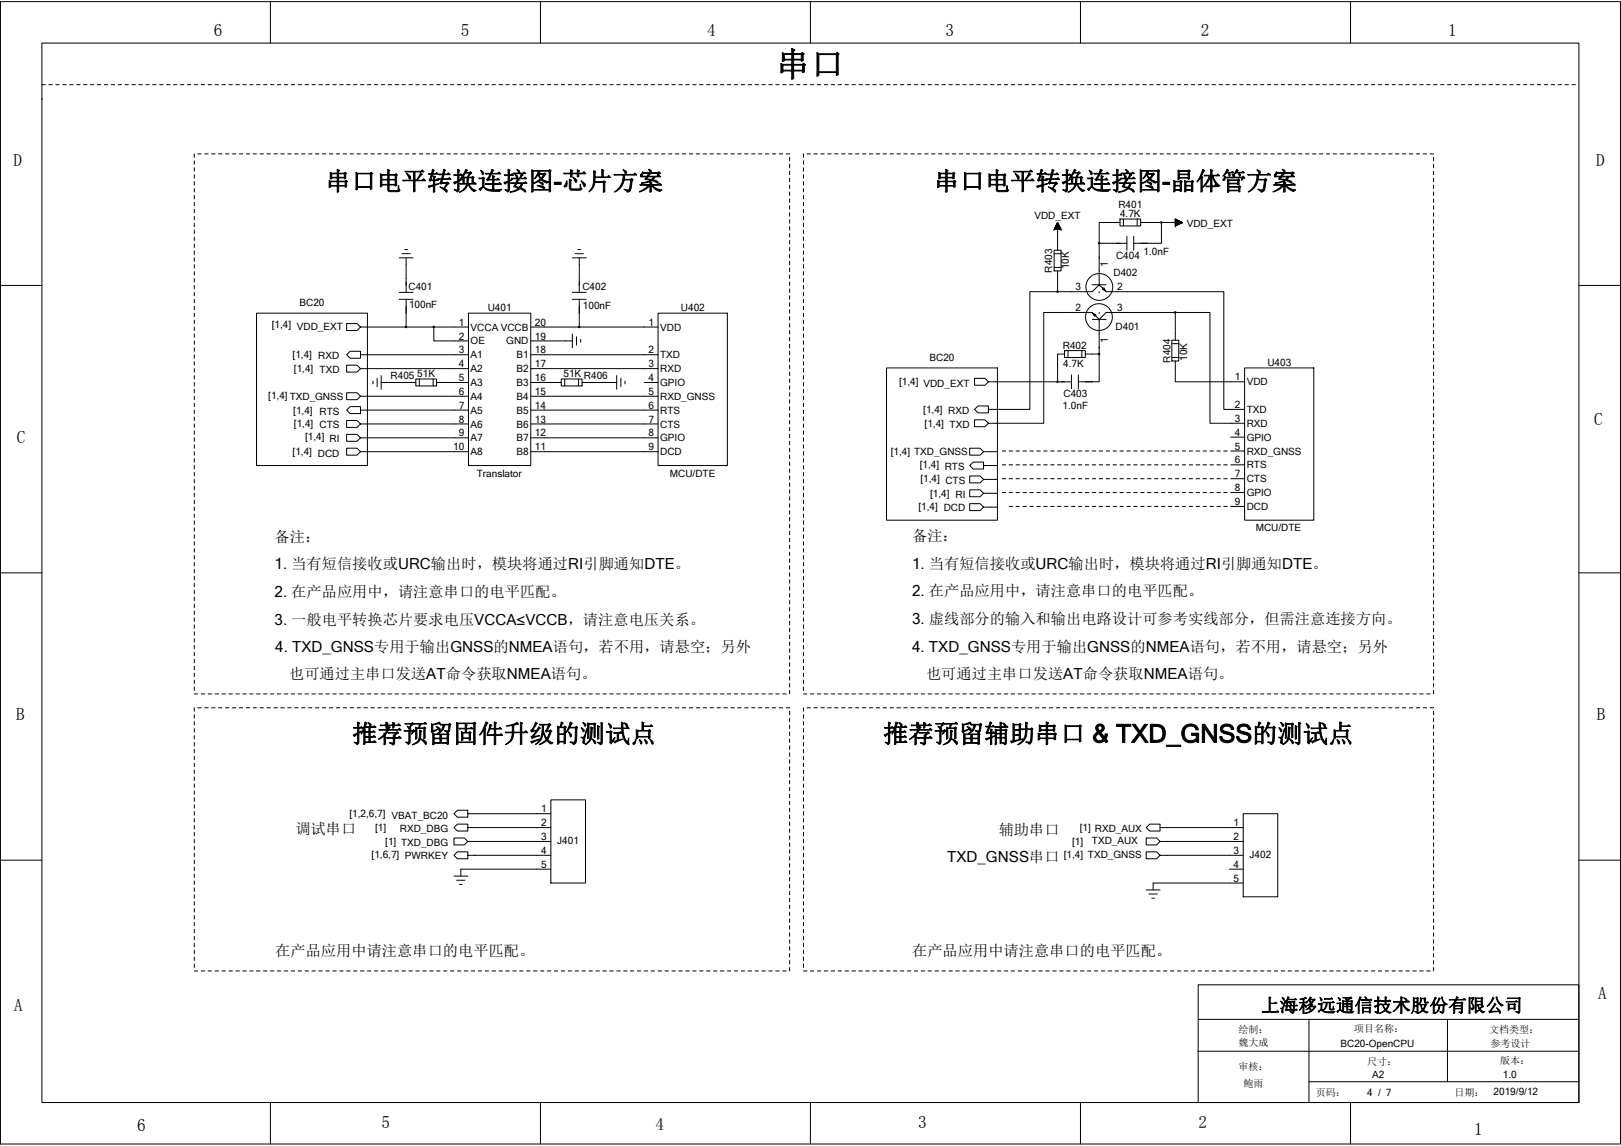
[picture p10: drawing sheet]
<svg xmlns="http://www.w3.org/2000/svg" width="297mm" height="210mm" viewBox="0 0 297 210" stroke-linecap="round" stroke-linejoin="round" font-family="sans-serif">
<g fill="none" stroke="#000" stroke-width=".18">
<path d="M.1 .3h296.8v209.3h-296.8zM7.7 7.9h281.6v194.1h-281.6zM7.7 18.1h.1M7.7 15.5h.6M9 15.5h.6M10.2 15.5h.7M11.5 15.5h.6M12.8 15.5h.6M14 15.5h.7M15.3 15.5h.6M16.6 15.5h.6M17.8 15.5h.7"/>
<path d="M19.1 15.5h.6M20.4 15.5h.6M21.7 15.5h.6M22.9 15.5h.6M24.2 15.5h.6M25.4 15.5h.7M26.7 15.5h.6M28 15.5h.6M29.2 15.5h.7M30.5 15.5h.7M31.8 15.5h.6M33.1 15.5h.6"/>
<path d="M34.3 15.5h.7M35.6 15.5h.6M36.9 15.5h.6M38.1 15.5h.7M39.4 15.5h.6M40.7 15.5h.6M41.9 15.5h.7M43.2 15.5h.7M44.5 15.5h.6M45.8 15.5h.6M47 15.5h.6M48.3 15.5h.6"/>
<path d="M49.5 .3v7.6M49.5 15.5h.7M50.8 15.5h.7M52.1 15.5h.6M53.4 15.5h.6M54.6 15.5h.7M55.9 15.5h.6M57.2 15.5h.6M58.4 15.5h.7M59.7 15.5h.6M61 15.5h.6M62.2 15.5h.7"/>
<path d="M63.5 15.5h.7M64.8 15.5h.6M66.1 15.5h.6M67.3 15.5h.7M68.6 15.5h.6M69.8 15.5h.7M71.1 15.5h.7M72.4 15.5h.6M73.7 15.5h.6M74.9 15.5h.7M76.2 15.5h.6M77.5 15.5h.6"/>
<path d="M78.7 15.5h.7M80 15.5h.6M81.3 15.5h.6M82.5 15.5h.7M83.8 15.5h.7M85.1 15.5h.6M86.4 15.5h.6M87.6 15.5h.7M88.9 15.5h.6M90.2 15.5h.6M91.4 15.5h.7M92.7 15.5h.6"/>
<path d="M94 15.5h.6M95.2 15.5h.7M96.5 15.5h.6M97.8 15.5h.6M99 .3v7.6M99 15.5h.7M100.3 15.5h.6M101.6 15.5h.6M102.8 15.5h.7M104.1 15.5h.7M105.4 15.5h.6M106.7 15.5h.6"/>
<path d="M107.9 15.5h.7M109.2 15.5h.6M110.5 15.5h.6M111.7 15.5h.7M113 15.5h.6M114.3 15.5h.6M115.5 15.5h.6M116.8 15.5h.6M118 15.5h.7M119.3 15.5h.6M120.6 15.5h.6M121.9 15.5h.6"/>
<path d="M123.1 15.5h.7M124.4 15.5h.6M125.7 15.5h.6M126.9 15.5h.7M128.2 15.5h.6M129.5 15.5h.6M130.7 15.5h.7M132 15.5h.6M133.3 15.5h.6M134.6 15.5h.6M135.8 15.5h.7M137.1 15.5h.6"/>
<path d="M138.4 15.5h.6M139.6 15.5h.6M140.9 15.5h.6M142.2 15.5h.6M143.4 15.5h.7M144.7 15.5h.6M146 15.5h.6M147.2 15.5h.7M148.5 .3v7.6M148.5 15.5h.6M149.8 15.5h.6M151 15.5h.7"/>
<path d="M152.3 15.5h.6M153.6 15.5h.6M154.9 15.5h.6M156.1 15.5h.7M157.4 15.5h.6M158.7 15.5h.6M159.9 15.5h.7M161.2 15.5h.6M162.5 15.5h.6M163.7 15.5h.7M165 15.5h.6M166.3 15.5h.6"/>
<path d="M167.5 15.5h.7M168.8 15.5h.6M170.1 15.5h.6M171.3 15.5h.7M172.6 15.5h.6M173.9 15.5h.6M175.2 15.5h.6M176.4 15.5h.7M177.7 15.5h.6M179 15.5h.6M180.2 15.5h.7M181.5 15.5h.6"/>
<path d="M182.8 15.5h.6M184 15.5h.7M185.3 15.5h.6M186.6 15.5h.6M187.8 15.5h.7M189.1 15.5h.6M190.4 15.5h.6M191.6 15.5h.7M192.9 15.5h.6M194.2 15.5h.6M195.4 15.5h.7M196.7 15.5h.7"/>
<path d="M198 .3v7.6M198 15.5h.6M199.3 15.5h.6M200.5 15.5h.7M201.8 15.5h.6M203.1 15.5h.6M204.3 15.5h.7M205.6 15.5h.6M206.9 15.5h.6M208.1 15.5h.7M209.4 15.5h.6M210.7 15.5h.6"/>
<path d="M211.9 15.5h.7M213.2 15.5h.6M214.5 15.5h.6M215.7 15.5h.7M217 15.5h.7M218.3 15.5h.6M219.6 15.5h.6M220.8 15.5h.7M222.1 15.5h.6M223.4 15.5h.6M224.6 15.5h.7M225.9 15.5h.6"/>
<path d="M227.2 15.5h.6M228.4 15.5h.7M229.7 15.5h.7M231 15.5h.6M232.2 15.5h.7M233.5 15.5h.6M234.8 15.5h.6M236 15.5h.7M237.3 15.5h.7M238.6 15.5h.6M239.9 15.5h.6M241.1 15.5h.7"/>
<path d="M242.4 15.5h.6M243.7 15.5h.6M244.9 15.5h.7M246.2 15.5h.6M247.5 .3v7.6M247.5 15.5h.6M248.7 15.5h.7M250 15.5h.7M251.3 15.5h.6M252.6 15.5h.6M253.8 15.5h.6M255.1 15.5h.6"/>
<path d="M256.3 15.5h.7M257.6 15.5h.7M258.9 15.5h.6M260.2 15.5h.6M261.4 15.5h.7M262.7 15.5h.6M264 15.5h.6M265.2 15.5h.7M266.5 15.5h.6M267.8 15.5h.6M269 15.5h.7M270.3 15.5h.7"/>
<path d="M271.6 15.5h.6M272.9 15.5h.6M274.1 15.5h.7M275.4 15.5h.6M276.7 15.5h.6M277.9 15.5h.6M279.2 15.5h.6M280.4 15.5h.7M281.7 15.5h.6M283 15.5h.6M284.2 15.5h.7M285.5 15.5h.6"/>
<path d="M286.8 15.5h.6M288.1 15.5h.6M35.6 28.2v.6M35.6 29.5v.6M35.6 30.7v.7M35.6 32v.6M35.6 33.3v.6M35.6 34.5v.7M35.6 35.8v.6M35.6 37.1v.6M35.6 38.4v.6M35.6 39.6v.7"/>
<path d="M36.2 28.2h.7M37.5 28.2h.6M38.8 28.2h.6M40 28.2h.7M41.3 28.2h.6M42.6 28.2h.6M43.9 28.2h.6M45.1 28.2h.7M46.4 28.2h.6M47.6 28.2h.7M48.9 28.2h.6M50.2 28.2h.6"/>
<path d="M51.5 28.2h.6M52.7 28.2h.7M54 28.2h.6M55.3 28.2h.6M56.5 28.2h.7M57.8 28.2h.6M59.1 28.2h.6M60.3 28.2h.7M61.6 28.2h.6M62.9 28.2h.6M64.2 28.2h.6M65.4 28.2h.7"/>
<path d="M66.7 28.2h.6M68 28.2h.6M69.2 28.2h.6M70.5 28.2h.6M71.8 28.2h.6M73 28.2h.7M74.3 28.2h.6M75.6 28.2h.6M76.8 28.2h.7M78.1 28.2h.6M79.4 28.2h.6M80.6 28.2h.7"/>
<path d="M81.9 28.2h.6M83.2 28.2h.6M84.5 28.2h.6M85.7 28.2h.7M87 28.2h.6M88.3 28.2h.6M89.5 28.2h.7M90.8 28.2h.6M92.1 28.2h.6M93.3 28.2h.7M94.6 28.2h.6M95.9 28.2h.6"/>
<path d="M97.1 28.2h.7M98.4 28.2h.6M99.7 28.2h.6M100.9 28.2h.7M102.2 28.2h.6M103.5 28.2h.6M104.8 28.2h.6M106 28.2h.7M107.3 28.2h.6M108.6 28.2h.6M109.8 28.2h.7M111.1 28.2h.6"/>
<path d="M112.4 28.2h.6M113.6 28.2h.7M114.9 28.2h.6M116.1 28.2h.7M117.4 28.2h.6M118.7 28.2h.6M119.9 28.2h.7M121.2 28.2h.7M122.5 28.2h.6M123.8 28.2h.6M125 28.2h.7M126.3 28.2h.6"/>
<path d="M127.6 28.2h.6M128.8 28.2h.7M130.1 28.2h.6M131.4 28.2h.6M132.6 28.2h.7M133.9 28.2h.7M135.2 28.2h.6M136.5 28.2h.6M137.7 28.2h.7M139 28.2h.6M140.2 28.2h.7M141.5 28.2h.7"/>
<path d="M142.8 28.2h.6M144.1 28.2h.6M144.7 28.8v.7M144.7 30.1v.6M144.7 31.4v.6M144.7 32.6v.7M144.7 33.9v.6M144.7 35.2v.6M144.7 36.4v.7M144.7 37.7v.7M144.7 39v.6M147.2 28.2v.6"/>
<path d="M147.2 29.5v.6M147.2 30.7v.7M147.2 32v.6M147.2 33.3v.6M147.2 34.5v.7M147.2 35.8v.6M147.2 37.1v.6M147.2 38.4v.6M147.2 39.6v.7M147.9 28.2h.6M149.1 28.2h.7M150.4 28.2h.6"/>
<path d="M151.7 28.2h.6M152.9 28.2h.7M154.2 28.2h.7M155.5 28.2h.6M156.8 28.2h.6M158 28.2h.7M159.3 28.2h.6M160.6 28.2h.6M161.8 28.2h.7M163.1 28.2h.6M164.4 28.2h.6M165.6 28.2h.7"/>
<path d="M166.9 28.2h.6M168.2 28.2h.6M169.4 28.2h.7M170.7 28.2h.6M172 28.2h.6M173.2 28.2h.7M174.5 28.2h.7M175.8 28.2h.6M177.1 28.2h.6M178.3 28.2h.7M179.6 28.2h.6M180.9 28.2h.6"/>
<path d="M182.1 28.2h.7M183.4 28.2h.6M184.7 28.2h.6M185.9 28.2h.7M187.2 28.2h.6M188.5 28.2h.6M189.7 28.2h.7M191 28.2h.6M192.3 28.2h.6M193.5 28.2h.7M194.8 28.2h.6M196.1 28.2h.6"/>
<path d="M197.4 28.2h.6M198.6 28.2h.7M199.9 28.2h.6M201.2 28.2h.6M202.4 28.2h.7M203.7 28.2h.6M205 28.2h.6M206.2 28.2h.7M207.5 28.2h.6M208.8 28.2h.6M210 28.2h.7M211.3 28.2h.6"/>
<path d="M212.6 28.2h.6M213.8 28.2h.7M215.1 28.2h.6M216.4 28.2h.6M217.7 28.2h.6M218.9 28.2h.7M220.2 28.2h.6M221.5 28.2h.6M222.7 28.2h.7M224 28.2h.6M225.3 28.2h.6M226.5 28.2h.7"/>
<path d="M227.8 28.2h.6M229.1 28.2h.6M230.4 28.2h.6M231.6 28.2h.6M232.9 28.2h.6M234.1 28.2h.7M235.4 28.2h.6M236.7 28.2h.6M238 28.2h.6M239.2 28.2h.7M240.5 28.2h.6M241.8 28.2h.6"/>
<path d="M243 28.2h.7M244.3 28.2h.6M245.6 28.2h.6M246.8 28.2h.7M248.1 28.2h.6M249.4 28.2h.6M250.7 28.2h.6M251.9 28.2h.7M253.2 28.2h.6M254.4 28.2h.7M255.7 28.2h.6M257 28.2h.6"/>
<path d="M258.3 28.2h.6M259.5 28.2h.7M260.8 28.2h.6M262.1 28.2h.6M262.7 28.8v.7M262.7 30.1v.6M262.7 31.4v.6M262.7 32.6v.7M262.7 33.9v.6M262.7 35.2v.6M262.7 36.4v.7M262.7 37.7v.7"/>
<path d="M262.7 39v.6M.1 52.3h7.6M35.6 40.9v.6M35.6 42.2v.6M35.6 43.4v.7M35.6 44.7v.6M35.6 46v.6M35.6 47.2v.7M35.6 48.5v.6M35.6 49.8v.6M35.6 51v.7M35.6 52.3v.6"/>
<path d="M35.6 53.6v.6M35.6 54.8v.7M35.6 56.1v.6M35.6 57.4v.6M35.6 58.7v.6M35.6 59.9v.7M47 57.4h20.3v27.9h-20.3zM73.1 47.2h2.6M73.1 53.6h2.6M73.1 54.8h2.6M73.7 46.5h1.5M74.2 45.7h.5"/>
<path d="M74.4 59.9h5.1v2.6h6.3M74.4 47.2v6.4M74.4 54.8v5.1h-8.3l-.7 .7h-1.9v-1.3h1.9l.7 .6M85.8 57.4h11.5v27.9h-11.5zM85.8 59.9h-6.3M104.9 47.2h2.5M104.9 53.6h2.5M104.9 54.8h2.5M105.4 46.5h1.5M105.9 45.7h.5M106.1 54.8v5.1h-8.8M106.1 47.2v6.4"/>
<path d="M120.6 59.9h-14.5M120.6 57.4h12.7v27.9h-12.7zM144.7 40.3v.6M144.7 41.5v.7M144.7 42.8v.6M144.7 44.1v.6M144.7 45.3v.7M144.7 46.6v.6M144.7 47.9v.6M144.7 49.1v.7M144.7 50.4v.6M144.7 51.7v.6"/>
<path d="M144.7 52.9v.7M144.7 54.2v.6M144.7 55.5v.6M144.7 56.7v.7M144.7 58v.7M144.7 59.3v.6M147.2 40.9v.6M147.2 42.2v.6M147.2 43.4v.7M147.2 44.7v.6M147.2 46v.6M147.2 47.2v.7"/>
<path d="M147.2 48.5v.6M147.2 49.8v.6M147.2 51v.7M147.2 52.3v.6M147.2 53.6v.6M147.2 54.8v.7M147.2 56.1v.6M147.2 57.4v.6M147.2 58.7v.6M147.2 59.9v.7M193.2 42h.1M193.2 45.8h1.2v3.8h-1.2z"/>
<path d="M193.2 49h1.2M193.2 46.5h1.2M193.2 42h1.2M193.2 41.9v.1M193.2 41.9h1.1M193.3 41.9h1M193.3 41.8h1M193.4 41.6v.4M193.4 41.7h.8v.3M193.4 41.6h.8M193.4 41.5v.5M193.4 41.6h.8v.4"/>
<path d="M193.4 41.5h.8M193.5 41.4v.6M193.5 41.4h.6M193.5 41.3v.7M193.5 41.3h.6M193.6 41.2v.8M193.6 41.2h.4M193.6 41.1v.9M193.6 41.1h.4v.9M193.7 41.1h.2M193.7 42v-1h.2v1M193.7 41h.2"/>
<path d="M193.7 40.9v1.1M193.7 40.9h.2M193.8 40.9h.1M193.8 40.8v1.2M193.8 40.8h.1M193.8 40.8l.6 1.2h-1.2l.6-1.2v5M193.8 53.4h-5.1v21.6h-7.6v-.6h-1.9l-.6 .6 .6 .6h1.9v-.6M193.8 49.6v3.8M193.9 40.9v1.1M194 41.2v.8M194.1 41.3v.7M194.1 41.4v.6"/>
<path d="M194.3 41.7h-1v.3M194.3 41.7v.3M194.3 41.8h-1v.2M194.3 41.8v.2M194.4 41.9v.1M194.4 42h.1M198.9 57.3h.1M200.1 53.4h-6.3M200.1 58.5h2.6M200.1 52.2h2.6M200.2 57.3l.6 .4-.2 .3zM201.4 58.5l-1.3-1.2h-8.8v20.3h-10.2l-.6 .6h-1.9v-1.3h1.9l.6 .7"/>
<path d="M201.4 58.5h.1M201.4 57.3h.1M201.4 52.2h.1M201.4 47.1h.1M201.4 53.4h.1M201.4 44.6v7.6M201.4 52.2l-1.3 1.2M201.4 52.2l1.3 1.2h21.6v21.6h3.8M201.4 58.5v6.4M202.3 52.7l.3 .7-.6-.4zM202.7 57.3l-1.3 1.2M202.7 57.3h12.7"/>
<path d="M204 53.4h.1M204 45.8h.1M205.2 40.1h3.8v1.3h-3.8zM205.2 40.8h-3.8v3.8h5.1M205.9 40.1v1.3M206.5 43.3v2.5M207.7 43.3v2.5M208.4 40.1v1.3M209 40.8h3.8v3.8h-5.1M212.8 40.8h3.8l-1.2 .6v-1.3l1.2 .7h-1.2M215.4 41.4h.1M215.4 40.1h.1"/>
<path d="M215.4 40.3h.3l.1 .9h-.4M215.4 41.1h.6M215.4 41h.7M215.4 41h.8M215.4 40.9h.9M215.4 40.9h1M215.4 40.9h1.1M215.4 40.7h1.2M215.4 40.7h1.1M215.4 40.6h1v.3M215.4 40.6h.9v.3M215.4 40.5h.8v.5"/>
<path d="M215.4 40.5h.7l-.1 .5M215.4 40.4h.6v.7M215.4 40.4h.5v.7M215.4 40.3h.3M215.4 40.2h.2l-.1 1.1M215.4 40.2h.1M215.4 40.2v1.2M215.5 40.2v1.1M215.6 40.3v1M215.7 40.3v.9M215.7 41.3h-.3M215.9 40.4v.7h-.5"/>
<path d="M215.9 40.4v.7M216.1 40.5v.5M216.2 40.5v.5M216.3 40.6v.3M216.4 40.7v.2M216.5 40.7v.1M216.6 40.7v.1M216.6 40.8h.1M262.7 40.3v.6M262.7 41.5v.7M262.7 42.8v.6M262.7 44.1v.6"/>
<path d="M262.7 45.3v.7M262.7 46.6v.6M262.7 47.9v.6M262.7 49.1v.7M262.7 50.4v.6M262.7 51.7v.6M262.7 52.9v.7M262.7 54.2v.6M262.7 55.5v.6M262.7 56.7v.7M262.7 58v.7M262.7 59.3v.6"/>
<path d="M289.3 52.3h7.6M35.6 61.2v.6M35.6 62.5v.6M35.6 63.7v.7M35.6 65v.6M35.6 66.3v.6M35.6 67.5v.7M35.6 68.8v.6M35.6 70.1v.6M35.6 71.3v.7M35.6 72.6v.6M35.6 73.9v.6"/>
<path d="M35.6 75.1v.7M35.6 76.4v.6M35.6 77.7v.6M35.6 79v.6M66.1 72.6l-.7-.6h-1.9v1.2h1.9l.7-.6h19.7M66.1 65v.6h-1.9l-.7-.6 .7-.6h1.9v.6h19.7M66.1 67.5l-.7-.6h-1.9v1.3h1.9l.7-.7h19.7M68.3 69.8v.5M69.1 69.3v1.5M69.8 68.8v2.5M69.8 70.1h6.4M76.2 69.4h3.8v1.3h-3.8z"/>
<path d="M76.8 69.4v1.3M79.4 69.4v1.3M85.8 75.1h-19.7v-.6h-1.9l-.7 .6 .7 .7h1.9v-.7M85.8 77.7h-19.7l-.7 .6h-1.9v-1.3h1.9l.7 .7M85.8 70.1h-5.8M97.3 62.5h7.6M97.3 65h23.3M97.3 67.5h23.3M97.3 70.1h5.5M97.3 72.6h23.3M97.3 75.1h23.3M97.3 77.7h23.3"/>
<path d="M102.8 69.4h3.9v1.3h-3.9zM103.5 69.4v1.3M104.9 61.2v2.5M105.6 61.7v1.5M106 69.4v1.3M106.4 62.2v.5M113 70.1h-6.3M113 68.8v2.5M113.8 69.3v1.5M114.5 69.8v.5M118 70.1h2.6M144.7 60.6v.6"/>
<path d="M144.7 61.8v.7M144.7 63.1v.6M144.7 64.4v.6M144.7 65.6v.7M144.7 66.9v.6M144.7 68.2v.6M144.7 69.4v.7M144.7 70.7v.6M144.7 72v.6M144.7 73.2v.7M144.7 74.5v.6M144.7 75.8v.6"/>
<path d="M144.7 77v.7M144.7 78.3v.7M144.7 79.6v.6M147.2 61.2v.6M147.2 62.5v.6M147.2 63.7v.7M147.2 65v.6M147.2 66.3v.6M147.2 67.5v.7M147.2 68.8v.6M147.2 70.1v.6M147.2 71.3v.7"/>
<path d="M147.2 72.6v.6M147.2 73.9v.6M147.2 75.1v.7M147.2 76.4v.6M147.2 77.7v.6M147.2 79v.6M162.5 67.4h20.3v27.9h-20.3zM193.8 70h.1M195.1 64.2h3.8v1.3h-3.8zM195.1 64.9h-1.3v5.1M195.7 64.2v1.3M196.3 70h-15.2l-.6 .6h-1.9v-1.3h1.9l.6 .7"/>
<path d="M196.3 68.7v2.5M197.6 68.7v2.5M198.2 64.2v1.3M198.9 64.9h.1M198.9 64.9h2.5M201.4 63.6h.1M201.4 64.9v5.1h-3.8M214.7 62.3h1.3v3.8h-1.3zM214.7 65.5h1.3M214.7 63h1.3M215.4 62.3v-5h6.3v20.3h6.4M215.4 66.1v3.9h12.7"/>
<path d="M228.1 67.4h12.6v27.9h-12.6zM262.7 60.6v.6M262.7 61.8v.7M262.7 63.1v.6M262.7 64.4v.6M262.7 65.6v.7M262.7 66.9v.6M262.7 68.2v.6M262.7 69.4v.7M262.7 70.7v.6M262.7 72v.6M262.7 73.2v.7"/>
<path d="M262.7 74.5v.6M262.7 75.8v.6M262.7 77v.7M262.7 78.3v.7M262.7 79.6v.6M35.6 80.2v.7M35.6 81.5v.6M35.6 82.8v.6M35.6 84v.7M35.6 85.3v.6M35.6 86.6v.6M35.6 87.8v.7"/>
<path d="M35.6 89.1v.6M35.6 90.4v.6M35.6 91.7v.6M35.6 92.9v.7M35.6 94.2v.6M35.6 95.4v.7M35.6 96.7v.6M35.6 98v.6M35.6 99.3v.6M85.8 80.2h-19.7l-.7 .7h-1.9v-1.3h1.9l.7 .6M85.8 82.8h-19.7l-.7 .6h-1.9v-1.3h1.9l.7 .7M97.3 80.2h23.3"/>
<path d="M97.3 82.8h23.3M144.7 80.9v.6M144.7 82.1v.7M144.7 83.4v.6M144.7 84.7v.6M144.7 85.9v.7M144.7 87.2v.6M144.7 88.5v.6M144.7 89.7v.7M144.7 91v.7M144.7 92.3v.6M144.7 93.6v.6"/>
<path d="M144.7 94.8v.6M144.7 96.1v.6M144.7 97.3v.7M144.7 98.6v.7M144.7 99.9v.6M147.2 80.2v.7M147.2 81.5v.6M147.2 82.8v.6M147.2 84v.7M147.2 85.3v.6M147.2 86.6v.6M147.2 87.8v.7"/>
<path d="M147.2 89.1v.6M147.2 90.4v.6M147.2 91.7v.6M147.2 92.9v.7M147.2 94.2v.6M147.2 95.4v.7M147.2 96.7v.6M147.2 98v.6M147.2 99.3v.6M180.2 85.3v.6h-1.9l-.6-.6 .6-.6h1.9v.6h2.6M180.2 87.8l-.6-.6h-1.9v1.3h1.9l.6-.7h2.6M180.2 90.4l-.6-.7h-1.9v1.3h1.9l.6-.6h2.6"/>
<path d="M180.2 92.9l-.6-.6h-1.9v1.3h1.9l.6-.7h2.6M180.2 82.8l-.6-.7h-1.9v1.3h1.9l.6-.6h2.6M183.7 90.3h.6M183.7 87.7h.6M183.7 85.2h.6M183.7 82.6h.6M184.9 90.3h.6M184.9 87.7h.6M184.9 92.8h.6M184.9 85.2h.6M184.9 82.6h.6M186.2 90.3h.6"/>
<path d="M186.2 87.7h.6M186.2 92.8h.6M186.2 85.2h.6M186.2 82.6h.6M187.4 90.3h.7M187.4 87.7h.7M187.4 92.8h.7M187.4 85.2h.7M187.4 82.6h.7M188.7 90.3h.7M188.7 87.7h.7M188.7 92.8h.7"/>
<path d="M188.7 85.2h.7M188.7 82.6h.7M190 90.3h.6M190 87.7h.6M190 92.8h.6M190 85.2h.6M190 82.6h.6M191.3 90.3h.6M191.3 87.7h.6M191.3 92.8h.6M191.3 85.2h.6M191.3 82.6h.6"/>
<path d="M192.5 90.3h.7M192.5 87.7h.7M192.5 92.8h.7M192.5 85.2h.7M192.5 82.6h.7M193.8 90.3h.6M193.8 87.7h.6M193.8 92.8h.6M193.8 85.2h.6M193.8 82.6h.6M195.1 90.3h.6M195.1 87.7h.6"/>
<path d="M195.1 92.8h.6M195.1 85.2h.6M195.1 82.6h.6M196.3 90.3h.7M196.3 87.7h.7M196.3 92.8h.7M196.3 85.2h.7M196.3 82.6h.7M197.6 90.3h.6M197.6 87.7h.6M197.6 92.8h.6M197.6 85.2h.6"/>
<path d="M197.6 82.6h.6M198.9 90.3h.6M198.9 87.7h.6M198.9 92.8h.6M198.9 85.2h.6M198.9 82.6h.6M200.1 90.3h.7M200.1 87.7h.7M200.1 92.8h.7M200.1 85.2h.7M200.1 82.6h.7M201.4 90.3h.7"/>
<path d="M201.4 87.7h.7M201.4 92.8h.7M201.4 85.2h.7M201.4 82.6h.7M202.7 90.3h.6M202.7 87.7h.6M202.7 92.8h.6M202.7 85.2h.6M202.7 82.6h.6M204 90.3h.6M204 87.7h.6M204 92.8h.6"/>
<path d="M204 85.2h.6M204 82.6h.6M205.2 90.3h.7M205.2 87.7h.7M205.2 92.8h.7M205.2 85.2h.7M205.2 82.6h.7M206.5 90.3h.6M206.5 87.7h.6M206.5 92.8h.6M206.5 85.2h.6M206.5 82.6h.6"/>
<path d="M207.7 90.3h.7M207.7 87.7h.7M207.7 92.8h.7M207.7 85.2h.7M207.7 82.6h.7M209 90.3h.7M209 87.7h.7M209 92.8h.7M209 85.2h.7M209 82.6h.7M210.3 90.3h.6M210.3 87.7h.6"/>
<path d="M210.3 92.8h.6M210.3 85.2h.6M210.3 82.6h.6M211.6 90.3h.6M211.6 87.7h.6M211.6 92.8h.6M211.6 85.2h.6M211.6 82.6h.6M212.8 90.3h.7M212.8 87.7h.7M212.8 92.8h.7M212.8 85.2h.7"/>
<path d="M212.8 82.6h.7M214.1 90.3h.6M214.1 87.7h.6M214.1 92.8h.6M214.1 85.2h.6M214.1 82.6h.6M215.4 90.3h.6M215.4 87.7h.6M215.4 92.8h.6M215.4 85.2h.6M215.4 82.6h.6M216.6 90.3h.7"/>
<path d="M216.6 87.7h.7M216.6 92.8h.7M216.6 85.2h.7M216.6 82.6h.7M217.9 90.3h.6M217.9 87.7h.6M217.9 92.8h.6M217.9 85.2h.6M217.9 82.6h.6M219.2 90.3h.6M219.2 87.7h.6M219.2 92.8h.6"/>
<path d="M219.2 85.2h.6M219.2 82.6h.6M220.4 90.3h.7M220.4 87.7h.7M220.4 92.8h.7M220.4 85.2h.7M220.4 82.6h.7M221.7 90.3h.7M221.7 87.7h.7M221.7 92.8h.7M221.7 85.2h.7M221.7 82.6h.7"/>
<path d="M223 90.3h.6M223 87.7h.6M223 92.8h.6M223 85.2h.6M223 82.6h.6M224.3 90.3h.6M224.3 87.7h.6M224.3 92.8h.6M224.3 85.2h.6M224.3 82.6h.6M225.5 92.8h2.6M225.5 85.2h2.6"/>
<path d="M225.5 87.7h2.6M225.5 90.3h2.6M225.5 82.6h2.6M225.5 80.1h2.6M262.7 80.9v.6M262.7 82.1v.7M262.7 83.4v.6M262.7 84.7v.6M262.7 85.9v.7M262.7 87.2v.6M262.7 88.5v.6M262.7 89.7v.7"/>
<path d="M262.7 91v.7M262.7 92.3v.6M262.7 93.6v.6M262.7 94.8v.6M262.7 96.1v.6M262.7 97.3v.7M262.7 98.6v.7M262.7 99.9v.6M.1 105h7.6M35.6 100.5v.7M35.6 101.8v.6M35.6 103.1v.6"/>
<path d="M35.6 104.3v.7M35.6 105.6v.6M35.6 106.9v.6M35.6 108.1v.7M35.6 109.4v.6M35.6 110.7v.6M35.6 112v.6M35.6 113.2v.7M35.6 114.5v.6M35.6 115.8v.6M35.6 117v.6M35.6 118.3v.6"/>
<path d="M35.6 119.5v.7M144.7 101.2v.6M144.7 102.4v.7M144.7 103.7v.6M144.7 105v.6M144.7 106.2v.7M144.7 107.5v.6M144.7 108.8v.6M144.7 110v.7M144.7 111.3v.7M144.7 112.6v.6M144.7 113.9v.6"/>
<path d="M144.7 115.1v.7M144.7 116.4v.6M144.7 117.6v.7M144.7 118.9v.6M147.2 100.5v.7M147.2 101.8v.6M147.2 103.1v.6M147.2 104.3v.7M147.2 105.6v.6M147.2 106.9v.6M147.2 108.1v.7M147.2 109.4v.6"/>
<path d="M147.2 110.7v.6M147.2 112v.6M147.2 113.2v.7M147.2 114.5v.6M147.2 115.8v.6M147.2 117v.6M147.2 118.3v.6M147.2 119.5v.7M262.7 101.2v.6M262.7 102.4v.7M262.7 103.7v.6M262.7 105v.6"/>
<path d="M262.7 106.2v.7M262.7 107.5v.6M262.7 108.8v.6M262.7 110v.7M262.7 111.3v.7M262.7 112.6v.6M262.7 113.9v.6M262.7 115.1v.7M262.7 116.4v.6M262.7 117.6v.7M262.7 118.9v.6M289.3 105h7.6"/>
<path d="M35.6 129.7v.6M35.6 131v.6M35.6 132.2v.7M35.6 133.5v.6M35.6 134.8v.6M35.6 136v.7M35.6 137.3v.6M35.6 138.6v.6M35.6 139.8v.7M35.6 120.8v.6M35.6 122.1v.6M35.6 123.3v.7"/>
<path d="M35.6 124.6v.6M35.6 125.9v.6M35.6 127.1h.6M36.2 129.7h.7M36.9 127.1h.6M37.5 129.7h.6M38.1 127.1h.7M38.8 129.7h.6M39.4 127.1h.6M40 129.7h.7M40.7 127.1h.6M41.3 129.7h.6"/>
<path d="M41.9 127.1h.7M42.6 129.7h.6M43.2 127.1h.7M43.9 129.7h.6M44.5 127.1h.6M45.1 129.7h.7M45.8 127.1h.6M46.4 129.7h.6M47 127.1h.6M47.6 129.7h.7M48.3 127.1h.6M48.9 129.7h.6"/>
<path d="M49.5 127.1h.7M50.2 129.7h.6M50.8 127.1h.7M51.5 129.7h.6M52.1 127.1h.6M52.7 129.7h.7M53.4 127.1h.6M54 129.7h.6M54.6 127.1h.7M55.3 129.7h.6M55.9 127.1h.6M56.5 129.7h.7"/>
<path d="M57.2 127.1h.6M57.8 129.7h.6M58.4 127.1h.7M59.1 129.7h.6M59.7 127.1h.6M60.3 129.7h.7M61 127.1h.6M61.6 129.7h.6M62.2 127.1h.7M62.9 129.7h.6M63.5 127.1h.7M64.2 129.7h.6"/>
<path d="M64.8 127.1h.6M65.4 129.7h.7M66.1 127.1h.6M66.7 129.7h.6M67.3 127.1h.7M68 129.7h.6M68.6 127.1h.6M69.2 129.7h.6M69.8 127.1h.7M70.5 129.7h.6M71.1 127.1h.7M71.8 129.7h.6"/>
<path d="M72.4 127.1h.6M73 129.7h.7M73.7 127.1h.6M74.3 129.7h.6M74.9 127.1h.7M75.6 129.7h.6M76.2 127.1h.6M76.8 129.7h.7M77.5 127.1h.6M78.1 129.7h.6M78.7 127.1h.7M79.4 129.7h.6"/>
<path d="M80 127.1h.6M80.6 129.7h.7M81.3 127.1h.6M81.9 129.7h.6M82.5 127.1h.7M83.2 129.7h.6M83.8 127.1h.7M84.5 129.7h.6M85.1 127.1h.6M85.7 129.7h.7M86.4 127.1h.6M87 129.7h.6"/>
<path d="M87.6 127.1h.7M88.3 129.7h.6M88.9 127.1h.6M89.5 129.7h.7M90.2 127.1h.6M90.8 129.7h.6M91.4 127.1h.7M92.1 129.7h.6M92.7 127.1h.6M93.3 129.7h.7M94 127.1h.6M94.6 129.7h.6"/>
<path d="M95.2 127.1h.7M95.9 129.7h.6M96.5 127.1h.6M97.1 129.7h.7M97.8 127.1h.6M98.4 129.7h.6M99 127.1h.7M99.7 129.7h.6M100.3 127.1h.6M100.9 129.7h.7M101.6 127.1h.6M102.2 129.7h.6"/>
<path d="M102.8 127.1h.7M103.5 129.7h.6M104.1 127.1h.7M104.8 129.7h.6M105.4 127.1h.6M106 129.7h.7M106.7 127.1h.6M107.3 129.7h.6M107.9 127.1h.7M108.6 129.7h.6M109.2 127.1h.6M109.8 129.7h.7"/>
<path d="M110.5 127.1h.6M111.1 129.7h.6M111.7 127.1h.7M112.4 129.7h.6M113 127.1h.6M113.6 129.7h.7M114.3 127.1h.6M114.9 129.7h.6M115.5 127.1h.6M116.1 129.7h.7M116.8 127.1h.6M117.4 129.7h.6"/>
<path d="M118 127.1h.7M118.7 129.7h.6M119.3 127.1h.6M119.9 129.7h.7M120.6 127.1h.6M121.2 129.7h.7M121.9 127.1h.6M122.5 129.7h.6M123.1 127.1h.7M123.8 129.7h.6M124.4 127.1h.6M125 129.7h.7"/>
<path d="M125.7 127.1h.6M126.3 129.7h.6M126.9 127.1h.7M127.6 129.7h.6M128.2 127.1h.6M128.8 129.7h.7M129.5 127.1h.6M130.1 129.7h.6M130.7 127.1h.7M131.4 129.7h.6M132 127.1h.6M132.6 129.7h.7"/>
<path d="M133.3 127.1h.6M133.9 129.7h.7M134.6 127.1h.6M135.2 129.7h.6M135.8 127.1h.7M136.5 129.7h.6M137.1 127.1h.6M137.7 129.7h.7M138.4 127.1h.6M139 129.7h.6M139.6 127.1h.6M140.2 129.7h.7"/>
<path d="M140.9 127.1h.6M141.5 129.7h.7M142.2 127.1h.6M142.8 129.7h.6M143.4 127.1h.7M144.1 129.7h.6M144.7 130.3v.7M144.7 131.6v.6M144.7 132.9v.6M144.7 134.1v.7M144.7 135.4v.6M144.7 136.7v.6"/>
<path d="M144.7 137.9v.7M144.7 139.2v.6M144.7 120.2v.6M144.7 121.4v.7M144.7 122.7v.6M144.7 124v.6M144.7 125.2v.7M144.7 126.5v.6M147.2 127.1h.7M147.2 120.8v.6M147.2 122.1v.6M147.2 123.3v.7"/>
<path d="M147.2 124.6v.6M147.2 125.9v.6M147.2 129.7v.6M147.2 131v.6M147.2 132.2v.7M147.2 133.5v.6M147.2 134.8v.6M147.2 136v.7M147.2 137.3v.6M147.2 138.6v.6M147.2 139.8v.7M147.9 129.7h.6"/>
<path d="M148.5 127.1h.6M149.1 129.7h.7M149.8 127.1h.6M150.4 129.7h.6M151 127.1h.7M151.7 129.7h.6M152.3 127.1h.6M152.9 129.7h.7M153.6 127.1h.6M154.2 129.7h.7M154.9 127.1h.6M155.5 129.7h.6"/>
<path d="M156.1 127.1h.7M156.8 129.7h.6M157.4 127.1h.6M158 129.7h.7M158.7 127.1h.6M159.3 129.7h.6M159.9 127.1h.7M160.6 129.7h.6M161.2 127.1h.6M161.8 129.7h.7M162.5 127.1h.6M163.1 129.7h.6"/>
<path d="M163.7 127.1h.7M164.4 129.7h.6M165 127.1h.6M165.6 129.7h.7M166.3 127.1h.6M166.9 129.7h.6M167.5 127.1h.7M168.2 129.7h.6M168.8 127.1h.6M169.4 129.7h.7M170.1 127.1h.6M170.7 129.7h.6"/>
<path d="M171.3 127.1h.7M172 129.7h.6M172.6 127.1h.6M173.2 129.7h.7M173.9 127.1h.6M174.5 129.7h.7M175.2 127.1h.6M175.8 129.7h.6M176.4 127.1h.7M177.1 129.7h.6M177.7 127.1h.6M178.3 129.7h.7"/>
<path d="M179 127.1h.6M179.6 129.7h.6M180.2 127.1h.7M180.9 129.7h.6M181.5 127.1h.6M182.1 129.7h.7M182.8 127.1h.6M183.4 129.7h.6M184 127.1h.7M184.7 129.7h.6M185.3 127.1h.6M185.9 129.7h.7"/>
<path d="M186.6 127.1h.6M187.2 129.7h.6M187.8 127.1h.7M188.5 129.7h.6M189.1 127.1h.6M189.7 129.7h.7M190.4 127.1h.6M191 129.7h.6M191.6 127.1h.7M192.3 129.7h.6M192.9 127.1h.6M193.5 129.7h.7"/>
<path d="M194.2 127.1h.6M194.8 129.7h.7M195.4 127.1h.7M196.1 129.7h.6M196.7 127.1h.7M197.4 129.7h.6M198 127.1h.6M198.6 129.7h.7M199.3 127.1h.6M199.9 129.7h.6M200.5 127.1h.7M201.2 129.7h.6"/>
<path d="M201.8 127.1h.6M202.4 129.7h.7M203.1 127.1h.6M203.7 129.7h.6M204.3 127.1h.7M205 129.7h.6M205.6 127.1h.6M206.2 129.7h.7M206.9 127.1h.6M207.5 129.7h.6M208.1 127.1h.7M208.8 129.7h.6"/>
<path d="M209.4 127.1h.6M210 129.7h.7M210.7 127.1h.6M211.3 129.7h.6M211.9 127.1h.7M212.6 129.7h.6M213.2 127.1h.6M213.8 129.7h.7M214.5 127.1h.6M215.1 129.7h.6M215.7 127.1h.7M216.4 129.7h.6"/>
<path d="M217 127.1h.7M217.7 129.7h.6M218.3 127.1h.6M218.9 129.7h.7M219.6 127.1h.6M220.2 129.7h.6M220.8 127.1h.7M221.5 129.7h.6M222.1 127.1h.6M222.7 129.7h.7M223.4 127.1h.6M224 129.7h.6"/>
<path d="M224.6 127.1h.7M225.3 129.7h.6M225.9 127.1h.6M226.5 129.7h.7M227.2 127.1h.6M227.8 129.7h.6M228.4 127.1h.7M229.1 129.7h.6M229.7 127.1h.7M230.4 129.7h.6M231 127.1h.6M231.6 129.7h.6"/>
<path d="M232.2 127.1h.7M232.9 129.7h.6M233.5 127.1h.6M234.1 129.7h.7M234.8 127.1h.6M235.4 129.7h.6M236 127.1h.7M236.7 129.7h.6M237.3 127.1h.7M238 129.7h.6M238.6 127.1h.6M239.2 129.7h.7"/>
<path d="M239.9 127.1h.6M240.5 129.7h.6M241.1 127.1h.7M241.8 129.7h.6M242.4 127.1h.6M243 129.7h.7M243.7 127.1h.6M244.3 129.7h.6M244.9 127.1h.7M245.6 129.7h.6M246.2 127.1h.6M246.8 129.7h.7"/>
<path d="M247.5 127.1h.6M248.1 129.7h.6M248.7 127.1h.7M249.4 129.7h.6M250 127.1h.7M250.7 129.7h.6M251.3 127.1h.6M251.9 129.7h.7M252.6 127.1h.6M253.2 129.7h.6M253.8 127.1h.6M254.4 129.7h.7"/>
<path d="M255.1 127.1h.6M255.7 129.7h.6M256.3 127.1h.7M257 129.7h.6M257.6 127.1h.7M258.3 129.7h.6M258.9 127.1h.6M259.5 129.7h.7M260.2 127.1h.6M260.8 129.7h.6M261.4 127.1h.7M262.1 129.7h.6"/>
<path d="M262.7 120.2v.6M262.7 121.4v.7M262.7 122.7v.6M262.7 124v.6M262.7 125.2v.7M262.7 126.5v.6M262.7 130.3v.7M262.7 131.6v.6M262.7 132.9v.6M262.7 134.1v.7M262.7 135.4v.6M262.7 136.7v.6"/>
<path d="M262.7 137.9v.7M262.7 139.2v.6M.1 157.6h7.6M35.6 141.1v.6M35.6 142.4v.6M35.6 143.6v.7M35.6 144.9v.6M35.6 146.2v.6M35.6 147.4v.7M35.6 148.7v.7M35.6 150v.6M35.6 151.3v.6"/>
<path d="M35.6 152.5v.7M35.6 153.8v.6M35.6 155.1v.6M35.6 156.3v.7M35.6 157.6v.6M35.6 158.9v.6M85.7 154.2l-.6-.7h-1.9v1.3h1.9l.6-.6h15.2M85.7 151.6v.7h-1.9l-.6-.7 .6-.6h1.9v.6h15.2M85.7 156.7v.7h-1.9l-.6-.7 .6-.6h1.9v.6h15.2M85.7 149.1v.6h-1.9l-.6-.6 .6-.6h1.9v.6h15.2M100.9 159.3h-16.4v1.2M100.9 146.6h6.4v15.2h-6.4z"/>
<path d="M144.7 140.5v.6M144.7 141.7v.7M144.7 143v.6M144.7 144.3v.6M144.7 145.5v.7M144.7 146.8v.6M144.7 148.1v.6M144.7 149.4v.6M144.7 150.6v.7M144.7 151.9v.6M144.7 153.2v.6M144.7 154.4v.7"/>
<path d="M144.7 155.7v.6M144.7 157v.6M144.7 158.2v.7M144.7 159.5v.6M147.2 141.1v.6M147.2 142.4v.6M147.2 143.6v.7M147.2 144.9v.6M147.2 146.2v.6M147.2 147.4v.7M147.2 148.7v.7M147.2 150v.6"/>
<path d="M147.2 151.3v.6M147.2 152.5v.7M147.2 153.8v.6M147.2 155.1v.6M147.2 156.3v.7M147.2 157.6v.6M147.2 158.9v.6M212.6 156.7l-.7-.6h-1.9v1.3h1.9l.7-.7h15.2M225.3 159.3h2.5M227.8 151.6h-15.2v-.6h-1.9l-.7 .6 .7 .7h1.9v-.7M227.8 154.2h-15.2l-.7 .6h-1.9v-1.3h1.9l.7 .7M227.8 149.1h6.3v15.2h-6.3z"/>
<path d="M262.7 140.5v.6M262.7 141.7v.7M262.7 143v.6M262.7 144.3v.6M262.7 145.5v.7M262.7 146.8v.6M262.7 148.1v.6M262.7 149.4v.6M262.7 150.6v.7M262.7 151.9v.6M262.7 153.2v.6M262.7 154.4v.7"/>
<path d="M262.7 155.7v.6M262.7 157v.6M262.7 158.2v.7M262.7 159.5v.6M289.3 157.6h7.6M35.6 160.1v.7M35.6 161.4v.7M35.6 162.7v.6M35.6 163.9v.7M35.6 165.2v.6M35.6 166.5v.6M35.6 167.7v.7"/>
<path d="M35.6 169v.7M35.6 170.3v.6M35.6 171.6v.6M35.6 172.8v.7M35.6 174.1v.6M35.6 175.4v.6M35.6 176.6v.7M35.6 177.9h.6M36.9 177.9h.6M38.1 177.9h.7M39.4 177.9h.6M40.7 177.9h.6"/>
<path d="M41.9 177.9h.7M43.2 177.9h.7M44.5 177.9h.6M45.8 177.9h.6M47 177.9h.6M48.3 177.9h.6M49.5 177.9h.7M50.8 177.9h.7M52.1 177.9h.6M53.4 177.9h.6M54.6 177.9h.7M55.9 177.9h.6"/>
<path d="M57.2 177.9h.6M58.4 177.9h.7M59.7 177.9h.6M61 177.9h.6M62.2 177.9h.7M63.5 177.9h.7M64.8 177.9h.6M66.1 177.9h.6M67.3 177.9h.7M68.6 177.9h.6M69.8 177.9h.7M71.1 177.9h.7"/>
<path d="M72.4 177.9h.6M73.7 177.9h.6M74.9 177.9h.7M76.2 177.9h.6M77.5 177.9h.6M78.7 177.9h.7M80 177.9h.6M81.3 177.9h.6M82.5 177.9h.7M83.2 160.5h2.5M83.7 161.3h1.5M83.8 177.9h.7"/>
<path d="M84.2 162.1h.5M85.1 177.9h.6M86.4 177.9h.6M87.6 177.9h.7M88.9 177.9h.6M90.2 177.9h.6M91.4 177.9h.7M92.7 177.9h.6M94 177.9h.6M95.2 177.9h.7M96.5 177.9h.6M97.8 177.9h.6"/>
<path d="M99 177.9h.7M100.3 177.9h.6M101.6 177.9h.6M102.8 177.9h.7M104.1 177.9h.7M105.4 177.9h.6M106.7 177.9h.6M107.9 177.9h.7M109.2 177.9h.6M110.5 177.9h.6M111.7 177.9h.7M113 177.9h.6"/>
<path d="M114.3 177.9h.6M115.5 177.9h.6M116.8 177.9h.6M118 177.9h.7M119.3 177.9h.6M120.6 177.9h.6M121.9 177.9h.6M123.1 177.9h.7M124.4 177.9h.6M125.7 177.9h.6M126.9 177.9h.7M128.2 177.9h.6"/>
<path d="M129.5 177.9h.6M130.7 177.9h.7M132 177.9h.6M133.3 177.9h.6M134.6 177.9h.6M135.8 177.9h.7M137.1 177.9h.6M138.4 177.9h.6M139.6 177.9h.6M140.9 177.9h.6M142.2 177.9h.6M143.4 177.9h.7"/>
<path d="M144.7 160.8v.6M144.7 162.1v.6M144.7 163.3v.6M144.7 164.6v.6M144.7 165.8v.7M144.7 167.1v.6M144.7 168.4v.6M144.7 169.7v.6M144.7 170.9v.7M144.7 172.2v.6M144.7 173.5v.6M144.7 174.7v.7"/>
<path d="M144.7 176v.6M144.7 177.3v.6M147.2 177.9h.7M147.2 160.1v.7M147.2 161.4v.7M147.2 162.7v.6M147.2 163.9v.7M147.2 165.2v.6M147.2 166.5v.6M147.2 167.7v.7M147.2 169v.7M147.2 170.3v.6"/>
<path d="M147.2 171.6v.6M147.2 172.8v.7M147.2 174.1v.6M147.2 175.4v.6M147.2 176.6v.7M148.5 177.9h.6M149.8 177.9h.6M151 177.9h.7M152.3 177.9h.6M153.6 177.9h.6M154.9 177.9h.6M156.1 177.9h.7"/>
<path d="M157.4 177.9h.6M158.7 177.9h.6M159.9 177.9h.7M161.2 177.9h.6M162.5 177.9h.6M163.7 177.9h.7M165 177.9h.6M166.3 177.9h.6M167.5 177.9h.7M168.8 177.9h.6M170.1 177.9h.6M171.3 177.9h.7"/>
<path d="M172.6 177.9h.6M173.9 177.9h.6M175.2 177.9h.6M176.4 177.9h.7M177.7 177.9h.6M179 177.9h.6M180.2 177.9h.7M181.5 177.9h.6M182.8 177.9h.6M184 177.9h.7M185.3 177.9h.6M186.6 177.9h.6"/>
<path d="M187.8 177.9h.7M189.1 177.9h.6M190.4 177.9h.6M191.6 177.9h.7M192.9 177.9h.6M194.2 177.9h.6M195.4 177.9h.7M196.7 177.9h.7M198 177.9h.6M199.3 177.9h.6M200.5 177.9h.7M201.8 177.9h.6"/>
<path d="M203.1 177.9h.6M204.3 177.9h.7M205.6 177.9h.6M206.9 177.9h.6M208.1 177.9h.7M209.4 177.9h.6M210 163.1h2.6M210.5 163.8h1.6M210.7 177.9h.6M211 164.6h.6M211.9 177.9h.7M213.2 177.9h.6"/>
<path d="M214.5 177.9h.6M215.7 177.9h.7M217 177.9h.7M218.3 177.9h.6M219.6 177.9h.6M220.8 177.9h.7M222.1 177.9h.6M223.4 177.9h.6M224.6 177.9h.7M225.9 177.9h.6M227.2 177.9h.6M227.8 161.8h-16.5v1.3"/>
<path d="M228.4 177.9h.7M229.7 177.9h.7M231 177.9h.6M232.2 177.9h.7M233.5 177.9h.6M234.8 177.9h.6M236 177.9h.7M237.3 177.9h.7M238.6 177.9h.6M239.9 177.9h.6M241.1 177.9h.7M242.4 177.9h.6"/>
<path d="M243.7 177.9h.6M244.9 177.9h.7M246.2 177.9h.6M247.5 177.9h.6M248.7 177.9h.7M250 177.9h.7M251.3 177.9h.6M252.6 177.9h.6M253.8 177.9h.6M255.1 177.9h.6M256.3 177.9h.7M257.6 177.9h.7"/>
<path d="M258.9 177.9h.6M260.2 177.9h.6M261.4 177.9h.7M262.7 160.8v.6M262.7 162.1v.6M262.7 163.3v.6M262.7 164.6v.6M262.7 165.8v.7M262.7 167.1v.6M262.7 168.4v.6M262.7 169.7v.6M262.7 170.9v.7"/>
<path d="M262.7 172.2v.6M262.7 173.5v.6M262.7 174.7v.7M262.7 176v.6M262.7 177.3v.6M219.4 192.6h69.9M219.6 180.4h69.7v21.6h-69.7zM219.6 186.8h69.7M239.9 198.2h49.4M239.9 186.8v15.2M265.2 186.8v11.4M49.5 202v7.6"/>
<path d="M99 202v7.6M148.5 202v7.6M198 202v7.6M247.5 202v7.6"/>
<circle cx="201.4" cy="58.1" r="2.46"/>
<circle cx="201.4" cy="52.6" r="2.46"/>
</g>
<g fill="#000" stroke="#000" stroke-width=".18">
<path d="M74.3 59.8h.2v.2h-.2z" fill-rule="evenodd"/>
<path d="M79.4 59.8h.2v.2h-.2z" fill-rule="evenodd"/>
<path d="M106 59.8h.2v.2h-.2z" fill-rule="evenodd"/>
<path d="M193.7 53.3h.2v.2h-.2z" fill-rule="evenodd"/>
<path d="M201.3 44.5h.2v.2h-.2z" fill-rule="evenodd"/>
<path d="M212.7 40.7h.2v.2h-.2z" fill-rule="evenodd"/>
<path d="M215.3 57.1h.2v.2h-.2z" fill-rule="evenodd"/>
<path d="M193.7 69.8h.2v.2h-.2z" fill-rule="evenodd"/>
<path d="M201.3 64.8h.2v.2h-.2z" fill-rule="evenodd"/>
</g>
<text font-size="6.2" x="142.3" y="13.9">串口</text>
<g font-size="4.6">
<text x="59.7" y="34.8">串口电平转换连接图-芯片方案</text>
<text x="171.2" y="34.8">串口电平转换连接图-晶体管方案</text>
<text x="64.5" y="136">推荐预留固件升级的测试点</text>
<text x="161.8" y="136">推荐预留辅助串口 &amp; TXD_GNSS的测试点</text>
</g>
<text font-size="3.4" x="231.1" y="185.4">上海移远通信技术股份有限公司</text>
<g font-size="3.2">
<text x="39.2" y="6.6">6</text>
<text x="84.5" y="6.6">5</text>
<text x="129.6" y="6.6">4</text>
<text x="173.2" y="6.6">3</text>
<text x="220.1" y="6.6">2</text>
<text x="265.4" y="6.6">1</text>
<text x="2.5" y="30.5">D</text>
<text x="292.5" y="30.4">D</text>
<text x="292.1" y="77.8">C</text>
<text x="3.1" y="81.1">C</text>
<text x="3" y="131.8">B</text>
<text x="292.6" y="131.8">B</text>
<text x="2.6" y="185.3">A</text>
<text x="292.9" y="183.1">A</text>
<text x="25.1" y="207.3">6</text>
<text x="69.9" y="206.8">5</text>
<text x="120.1" y="207">4</text>
<text x="168.2" y="206.8">3</text>
<text x="219.6" y="206.8">2</text>
<text x="270.1" y="208">1</text>
</g>
<g font-size="2.8">
<text x="50.3" y="99.3">备注：</text>
<text x="167.1" y="99.1">备注：</text>
<text x="50.3" y="104.3">1. 当有短信接收或URC输出时，模块将通过RI引脚通知DTE。</text>
<text x="167.1" y="104.2">1. 当有短信接收或URC输出时，模块将通过RI引脚通知DTE。</text>
<text x="50.3" y="109.4">2. 在产品应用中，请注意串口的电平匹配。</text>
<text x="167.1" y="109.3">2. 在产品应用中，请注意串口的电平匹配。</text>
<text x="50.3" y="114.5">3. 一般电平转换芯片要求电压VCCA≤VCCB，请注意电压关系。</text>
<text x="50.4" y="119.4">4. TXD_GNSS专用于输出GNSS的NMEA语句，若不用，请悬空；另外</text>
<text x="167.1" y="114.4">3. 虚线部分的输入和输出电路设计可参考实线部分，但需注意连接方向。</text>
<text x="167.1" y="119.4">4. TXD_GNSS专用于输出GNSS的NMEA语句，若不用，请悬空；另外</text>
<text x="53" y="124.5">也可通过主串口发送AT命令获取NMEA语句。</text>
<text x="169.7" y="124.5">也可通过主串口发送AT命令获取NMEA语句。</text>
<text x="54.1" y="152.8">调试串口</text>
<text x="183" y="152.9">辅助串口</text>
<text x="173.5" y="157.9">TXD_GNSS串口</text>
<text x="50.4" y="175.2">在产品应用中请注意串口的电平匹配。</text>
<text x="167.1" y="175.1">在产品应用中请注意串口的电平匹配。</text>
</g>
<g font-size="1.8">
<text x="189.5" y="40.1">VDD_EXT</text>
<text x="204.9" y="38.1">R401</text>
<text x="205.2" y="39.8">4.7K</text>
<text x="217.5" y="41.5">VDD_EXT</text>
<text x="204.5" y="47.4">C404</text>
<text x="209.6" y="46.7">1.0nF</text>
<text x="74.9" y="53.2">C401</text>
<text x="106.7" y="53.1">C402</text>
<text x="192.8" y="50" transform="rotate(-90 192.8 50)">R403</text>
<text x="195.9" y="49.4" transform="rotate(-90 195.9 49.4)">10K</text>
<text x="197.1" y="53.2">3</text>
<text x="203" y="48.9" transform="rotate(-90 203 48.9)">1</text>
<text x="204" y="50.6">D402</text>
<text x="204.7" y="53.2">2</text>
<text x="54.9" y="56">BC20</text>
<text x="74.9" y="56.4">100nF</text>
<text x="84.1" y="59.7">1</text>
<text x="89.4" y="57">U401</text>
<text x="98" y="59.7">20</text>
<text x="106.8" y="56.6">100nF</text>
<text x="118.8" y="59.7">1</text>
<text x="124.8" y="57">U402</text>
<text x="197.1" y="57">2</text>
<text x="204.7" y="57">3</text>
<text x="49.8" y="60.1">[1,4] VDD_EXT</text>
<text x="53.6" y="65.6">[1,4] RXD</text>
<text x="84.1" y="62.2">2</text>
<text x="84.1" y="64.7">3</text>
<text x="86.2" y="60.6">VCCA VCCB</text>
<text x="86.2" y="63.1">OE</text>
<text x="86.2" y="65.7">A1</text>
<text x="92.8" y="63.1">GND</text>
<text x="94.6" y="65.7">B1</text>
<text x="98" y="62.2">19</text>
<text x="98" y="64.7">18</text>
<text x="118.8" y="64.7">2</text>
<text x="121" y="60.6">VDD</text>
<text x="121" y="65.7">TXD</text>
<text x="194.8" y="63.9">R402</text>
<text x="203" y="62.8" transform="rotate(-90 203 62.8)">1</text>
<text x="204.4" y="60.4">D401</text>
<text x="53.9" y="68.1">[1,4] TXD</text>
<text x="71.6" y="69.5">R405</text>
<text x="76.5" y="69.1">51K</text>
<text x="84.1" y="67.3">4</text>
<text x="84.1" y="69.8">5</text>
<text x="86.2" y="68.2">A2</text>
<text x="86.2" y="70.7">A3</text>
<text x="94.6" y="68.2">B2</text>
<text x="94.6" y="70.7">B3</text>
<text x="98" y="67.3">17</text>
<text x="98" y="69.8">16</text>
<text x="103.2" y="69.1">51K R406</text>
<text x="118.8" y="67.3">3</text>
<text x="118.8" y="69.8">4</text>
<text x="121" y="68.2">RXD</text>
<text x="121" y="70.7">GPIO</text>
<text x="164.7" y="70.5">[1,4] VDD_EXT</text>
<text x="170.3" y="66.1">BC20</text>
<text x="194.8" y="67.3">4.7K</text>
<text x="214.5" y="66.4" transform="rotate(-90 214.5 66.4)">R404</text>
<text x="217.5" y="66.1" transform="rotate(-90 217.5 66.1)">10K</text>
<text x="226.3" y="69.7">1</text>
<text x="228.4" y="70.6">VDD</text>
<text x="232.2" y="67">U403</text>
<text x="49.2" y="73.2">[1,4] TXD_GNSS</text>
<text x="53.7" y="75.8">[1,4] RTS</text>
<text x="84.1" y="72.3">6</text>
<text x="84.1" y="74.9">7</text>
<text x="84.1" y="77.4">8</text>
<text x="86.2" y="73.3">A4</text>
<text x="86.2" y="75.8">A5</text>
<text x="94.6" y="73.3">B4</text>
<text x="94.6" y="75.8">B5</text>
<text x="98" y="72.3">15</text>
<text x="98" y="74.9">14</text>
<text x="98" y="77.4">13</text>
<text x="118.8" y="72.3">5</text>
<text x="118.8" y="74.9">6</text>
<text x="118.8" y="77.4">7</text>
<text x="121" y="73.3">RXD_GNSS</text>
<text x="121" y="75.8">RTS</text>
<text x="169.2" y="75.6">[1,4] RXD</text>
<text x="194.7" y="74.9">1.0nF</text>
<text x="194.9" y="72.7">C403</text>
<text x="226.3" y="74.8">2</text>
<text x="226.3" y="77.3">3</text>
<text x="228.4" y="75.7">TXD</text>
<text x="53.6" y="83.5">[1,4] DCD</text>
<text x="53.9" y="78.3">[1,4] CTS</text>
<text x="55.9" y="80.7">[1,4] RI</text>
<text x="83.1" y="82.5">10</text>
<text x="84.1" y="80">9</text>
<text x="86.2" y="78.3">A6</text>
<text x="86.2" y="80.9">A7</text>
<text x="86.2" y="83.4">A8</text>
<text x="94.6" y="78.3">B6</text>
<text x="94.6" y="80.9">B7</text>
<text x="94.6" y="83.4">B8</text>
<text x="98" y="80">12</text>
<text x="98" y="82.5">11</text>
<text x="118.8" y="80">8</text>
<text x="118.8" y="82.5">9</text>
<text x="121" y="78.3">CTS</text>
<text x="121" y="80.9">GPIO</text>
<text x="121" y="83.4">DCD</text>
<text x="163.2" y="83.3">[1,4] TXD_GNSS</text>
<text x="169.4" y="78.3">[1,4] TXD</text>
<text x="226.3" y="79.8">4</text>
<text x="226.3" y="82.4">5</text>
<text x="228.4" y="78.2">RXD</text>
<text x="228.4" y="80.8">GPIO</text>
<text x="228.4" y="83.3">RXD_GNSS</text>
<text x="87.4" y="87.3">Translator</text>
<text x="122.7" y="87.3">MCU/DTE</text>
<text x="168.5" y="85.7">[1,4] RTS</text>
<text x="168.7" y="88.3">[1,4] CTS</text>
<text x="226.3" y="84.9">6</text>
<text x="226.3" y="87.5">7</text>
<text x="226.3" y="90">8</text>
<text x="228.4" y="85.8">RTS</text>
<text x="228.4" y="88.4">CTS</text>
<text x="168.3" y="93.5">[1,4] DCD</text>
<text x="170.5" y="91.1">[1,4] RI</text>
<text x="226.3" y="92.5">9</text>
<text x="228.4" y="90.9">GPIO</text>
<text x="228.4" y="93.4">DCD</text>
<text x="230.1" y="97.3">MCU/DTE</text>
<text x="64" y="149.7">[1,2,6,7] VBAT_BC20</text>
<text x="99.2" y="148.8">1</text>
<text x="68.7" y="152.2">[1]</text>
<text x="70.6" y="154.7">[1] TXD_DBG</text>
<text x="73.3" y="152.4">RXD_DBG</text>
<text x="99.2" y="151.4">2</text>
<text x="99.2" y="153.9">3</text>
<text x="102.1" y="154.7">J401</text>
<text x="196.5" y="154.7">[1]</text>
<text x="197.9" y="152.3">[1] RXD_AUX</text>
<text x="200.1" y="154.7">TXD_AUX</text>
<text x="226" y="151.4">1</text>
<text x="226" y="153.9">2</text>
<text x="68.1" y="157.2">[1,6,7] PWRKEY</text>
<text x="99.2" y="156.5">4</text>
<text x="99.2" y="159">5</text>
<text x="194.9" y="157.3">[1,4] TXD_GNSS</text>
<text x="226" y="156.5">3</text>
<text x="226" y="159">4</text>
<text x="226" y="161.5">5</text>
<text x="229" y="157.2">J402</text>
<text x="226.9" y="189.2">绘制：</text>
<text x="226.9" y="191.6">魏大成</text>
<text x="245.6" y="191.9">BC20-OpenCPU</text>
<text x="248.1" y="189.1">项目名称：</text>
<text x="272.9" y="189.3">文档类型：</text>
<text x="273.1" y="191.9">参考设计</text>
<text x="226.9" y="196">审核：</text>
<text x="250.5" y="195.2">尺寸：</text>
<text x="251.4" y="197.6">A2</text>
<text x="274.9" y="194.9">版本：</text>
<text x="275.4" y="197.6">1.0</text>
<text x="227.9" y="199.2">鲍雨</text>
<text x="241.1" y="200.7">页码：</text>
<text x="250.5" y="200.7">4 / 7</text>
<text x="266.5" y="200.7">日期：</text>
<text x="273.7" y="200.6">2019/9/12</text>
</g>
</svg>
